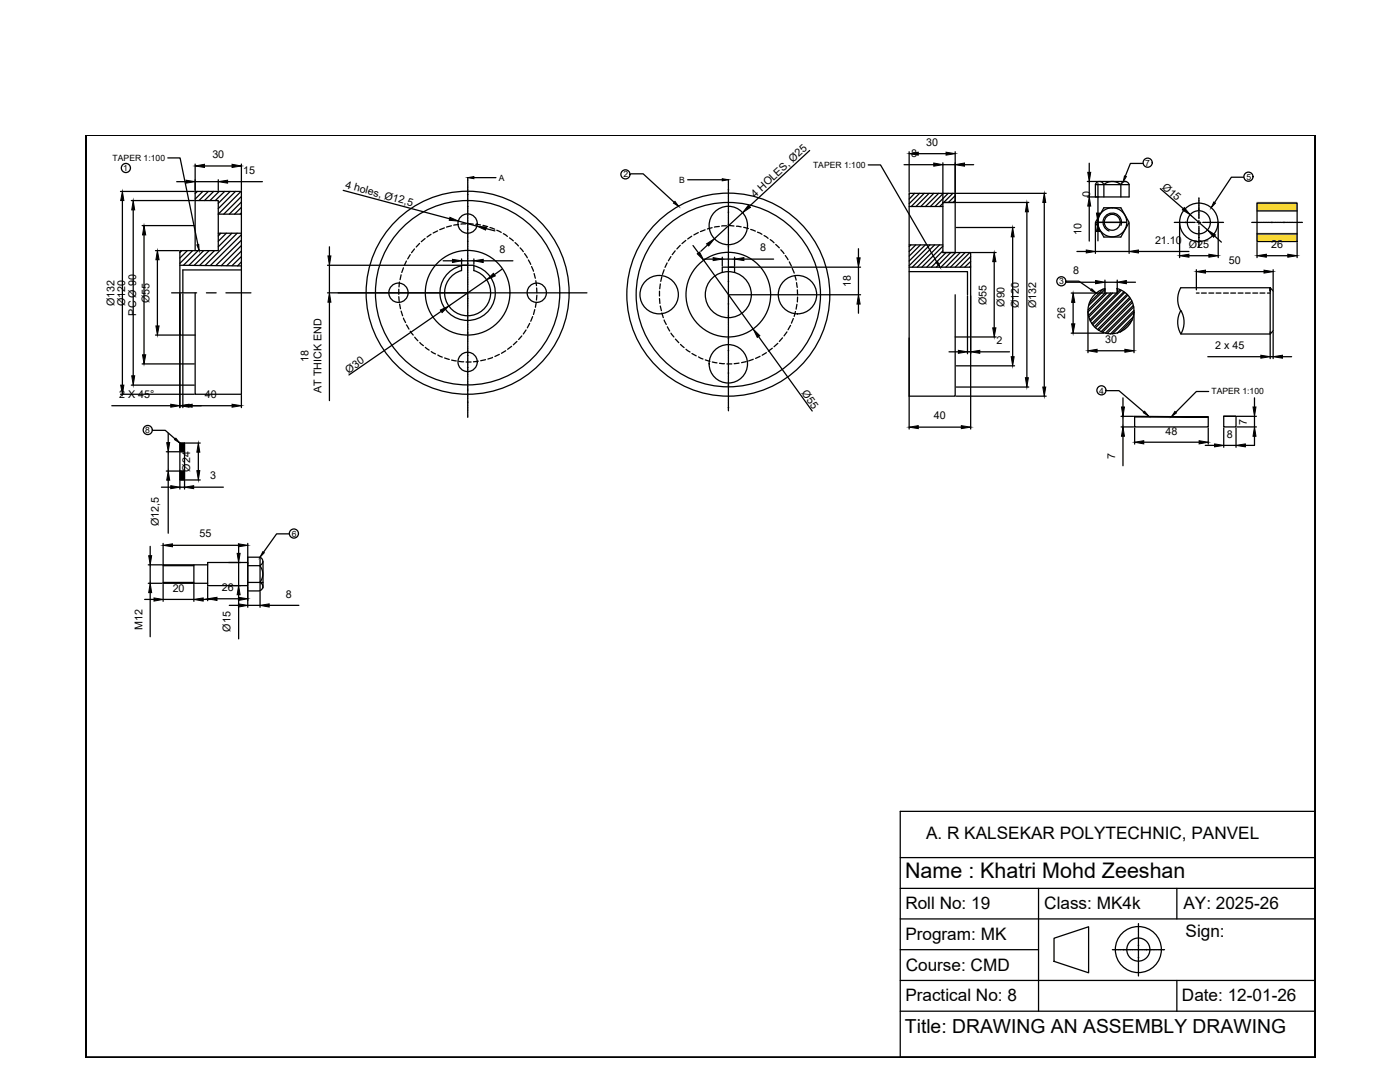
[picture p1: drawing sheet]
<svg xmlns="http://www.w3.org/2000/svg" width="279mm" height="216mm" viewBox="0 0 279 216" stroke-linecap="round" stroke-linejoin="round" font-family="sans-serif">
<!-- layer: 0 -->
<g fill="none" stroke="#000" stroke-width=".25">
<path d="M17.1 27h245.4v184h-245.4h245.4v-184h-245.4v184zM24 38.2h14.8M33.5 31.5h2.4l3.6 17.3M35.3 36.3h1.8M38.9 32.7v5.3M38.9 36.3h4.7M39.4 38.2l-.5 .4M40.5 38.2l-1.6 1.5M40.8 33.1h5.5M41.6 38.2l-1.9 1.8M42.6 38.2l-1.8 1.8M43.6 35.9v2.1"/>
<path d="M43.7 38.2l-1.8 1.8M44.8 38.2l-1.8 1.8M45.4 36.3h7M45.9 38.2l-2.3 2.4M47 38.2l-3.4 3.4M48.1 38.2l-4.5 4.5h4.6M48.2 39.2l-3.5 3.5M48.2 32.7v5.3M68.5 38l21.2 5.7M93.3 36.1v.3M93.3 36.8v.3M93.3 39.2v.3"/>
<path d="M93.3 35.4v.7M93.3 36.5v.2M93.3 37.1v1.7M93.3 38.9v.2M93.3 39.5v1.1M94.6 35.4h4.4M125.9 34.7h2.5l6.1 5.7M137.2 35.9h6.9M145.4 37.2v.3M145.4 37.9v2M145.4 35.9v1.3M145.4 37.6v.2"/>
<path d="M145.4 40v.2M161.6 30l-12 11.2M173.3 32.9h2.4l11.2 19.4M180.4 32.9h6M181.4 30.3v8.1M181.6 38.6l-.2 .1M182.5 38.6l-1.1 1.1M183.3 30.7h5.5M183.5 38.6l-2.1 2.1M184.4 38.6l-2.5 2.6M185.4 38.6l-2.6 2.6M186.4 38.6l-2.6 2.6"/>
<path d="M187.3 38.6l-2.6 2.6M188.2 32.5v7.7M188.2 32.9h2.4M188.3 38.6l-2.6 2.6M189.2 38.6l-2.6 2.6M190.2 38.6l-1.9 1.8M190.6 39l-1.3 1.4M190.6 30.3v9.9M190.8 38.6h18M192.5 32.9h1.8M217 39.3h8.3v-2.5h-6.7v2.5M217 36.2h2.3"/>
<path d="M217.4 32.6v1.8M217.4 36.2v3.1M218.6 36.8a.89 .89 0 0 1 .9-.6 .89 .89 0 0 1 .8 .6 2.6 2.6 0 0 1 3.4 0M219.1 36.6v5.9M219.5 36.2h5.2M220.3 36.8v2.5M223.7 36.8a.87 .87 0 0 1 .8-.6 .87 .87 0 0 1 .8 .6M223.7 36.8v2.5M228 32.6h-2.4l-1 2.6M231.6 37.6l4.5 4M239.3 39.5v.4M239.3 40v1.7"/>
<path d="M248.2 35.4h-2.5l-3.3 5M24.4 40v36.8M26.2 40h12.6M26.6 41.9v33.1M28.4 45h10.4M28.7 46.9v23.9M31 50h4.7M31.4 51.8v13.2M34.2 58.4h5M35.9 52.9l12.3 .2M35.9 58.6v22.7M36.3 50l-.4 .4"/>
<path d="M36.5 58.6v22.7M37.4 50l-1.5 1.5M38.4 50l-2.5 2.5M38.9 50v-11.8h9.3v40.5h-9.3v-20.3M38.9 40h4.7v10h-7.7v16.9h3M39.5 50l-2.9 2.9M40.6 50l-2.9 2.9M41.2 58.4h1.9M41.7 50l-2.9 2.9M42.8 50l-3 3M43.6 46.5h4.6M44.1 46.5l-.5 .6"/>
<path d="M45.1 58.4h5M45.2 46.5l-1.6 1.6M46.3 46.5l-2.7 2.7M47.3 46.5l-6.4 6.5M48.2 40.3l-2.4 2.4M48.2 41.4l-1.4 1.3M48.2 42.5l-.3 .2M48.2 46.8l-6.2 6.2M48.2 47.9l-5.1 5.1M48.2 49l-4 4M48.2 50.1l-2.9 2.9M48.2 51.2l-1.9 1.8"/>
<path d="M48.2 52.3l-.8 .8M48.2 53.9h-11.7v4.5M65.4 58.4h51.7M65.4 52.9h27.8M65.7 49.2v1.9M65.7 52.9v5.5M79.6 57.7v1M79.6 59.2l.1 1M79.7 56.3l-.1 .9M80.1 54.8l-.3 1M80.5 53.4l-.3 1M81.1 52.1l-.4 .9"/>
<path d="M81.9 50.8l-.5 .9M82.7 49.7l-.6 .7M83.7 48.6l-.6 .7M84.8 47.6l-.7 .6M86 46.8l-.8 .5M87.3 46.1l-.9 .4M88.4 52h1.9M88.7 45.5l-.9 .3M90.1 45.1l-1 .2M91.5 44.8l-.9 .1M91.5 44.1l3.7 1M92.1 53a5.5 5.5 0 0 0-3.3 8.5 5.5 5.5 0 0 0 9.1 0 5.5 5.5 0 0 0-3.4-8.5"/>
<path d="M92.1 51.7v1M92.1 52h2.5M93 44.7h-1M93.3 40.6v.3M93.3 43v.3M93.3 43.7v.3M93.3 45.8v.6M93.3 47.5v.3M93.3 49.9v1M93.3 54.4v.6M93.3 55v.3M93.3 56.8v.3"/>
<path d="M93.3 57.5v2M93.3 41v.2M93.3 41.3v1.7M93.3 43.4v.2M93.3 44v1.7M93.3 46.4v1.1M93.3 47.9v.2M93.3 48.2v1.7M93.3 50.9v1.7M93.3 52.7v1.7M93.3 55.4v1.4M93.3 57.2v.2"/>
<path d="M93.3 59.6v1.7M93.5 44.6l.9 .1M94.5 54a4.6 4.6 0 0 1 2.6 7.1 4.6 4.6 0 0 1-7.5 0 4.6 4.6 0 0 1 2.5-7.1v-1.1h2.5v1.1M94.6 51.7v1M95 44.8l.9 .1M96.4 45l.9 .2M96.4 52h6M97 45.6l1.8 .5M97.2 55.8l-7.6 5.3M97.8 45.4l.9 .3M99.1 45.9l.9 .5M100.2 53.7l-1.5 1.1"/>
<path d="M100.5 46.6l.8 .6M101.7 47.5l.7 .6M102.8 48.4l.7 .7M103.8 49.5l.6 .7M104.7 50.6l.5 .8M105.5 51.9l.4 .9M106.1 53.2l.4 .9M106.6 54.6l.2 .9M106.9 56l.2 1M107.1 57.5v.9M107.1 58.9v1M131.6 58.1v1"/>
<path d="M131.6 59.6l.1 1M131.8 56.7l-.1 .9M132.1 55.2l-.2 .9M132.5 53.8l-.3 1M133.1 52.5l-.4 .9M133.9 51.2l-.5 .8M134.7 50.1l-.5 .7M135.8 49l-.7 .7M136.9 48l-.8 .6M138 47.1l-.8 .6M138.3 49l1.1 1.5M139.4 46.4l-.9 .5"/>
<path d="M140.5 51.7h1.8M140.5 52l9.8 13.7M140.7 45.9l-.9 .3M141.2 48.9l-1.3 1.2M142.1 45.4l-.9 .3M143.6 45.2l-1 .1M144.1 54.4v-1.1h2.5v1.1M144.1 51.3v1.8M144.1 51.7h2.5M145 45.1h-1M145.4 40.3v.3M145.4 42.7v.3"/>
<path d="M145.4 43v1.4M145.4 46.5v.3M145.4 46.9v.6M145.4 51v.6M145.4 53.4v.3M145.4 54.1v.3M145.4 57.9v.3M145.4 58.6v.3M145.4 40.6v1.7M145.4 42.4v.2M145.4 44.5v.2M145.4 44.8v1.7"/>
<path d="M145.4 47.5v1.7M145.4 49.3v1.7M145.4 51.7v1.7M145.4 53.8v.2M145.4 54.4v1.7M145.4 56.2v1.7M145.4 58.3v.2M145.4 58.9v1.7M145.5 45l1 .1M145.6 53.3h26.1M145.6 58.8h26.1M146.6 51.3v1.8"/>
<path d="M147 45.1l.9 .2M148.2 42.4l-5.6 5.2M148.4 45.4l1 .2M148.5 51.7h5.9M149.8 45.8l.9 .3M151.2 46.3l.9 .5M152.5 47l.8 .6M153.7 47.8l.8 .6M154.8 48.8l.7 .7M155.8 49.8l.7 .8M156.7 51l.6 .8M157.5 52.3l.4 .8"/>
<path d="M158.1 53.6l.4 .9M158.6 55l.3 .9M159 56.4l.1 .9M159.1 57.8l.1 1M159.2 59.3l-.1 1M171.3 49.6v1.8M171.3 53.3v5.5M181.4 54.2h11.7v4.6M181.4 53.3h12.3M181.4 41.2h6.8M181.4 48.9h6.8M181.8 48.9l-.4 .3"/>
<path d="M182.8 48.9l-1.4 1.3M183.7 48.9l-2.3 2.2M184.7 48.9l-3.3 3.2M185.6 48.9l-4.2 4.1M186.5 48.9l-4.4 4.4M187.5 48.9l-4.5 4.4M188.2 50.4h2.4v-11.8h-9.2v40.5h9.2v-20.3M188.2 50.4h5.5v16.8h-3.1M188.2 40.6l-.7 .6M188.2 49.1l-4.2 4.2M188.2 50.1l-3.2 3.2M188.8 50.4l-2.9 2.9"/>
<path d="M189.7 50.4l-2.8 2.9M190.6 40l-.4 .4M190.6 40.4h-2.4v10M190.7 50.4l-2.9 2.9M190.8 40.4h14.5M190.8 45.4h11.7M191.6 50.4l-2.8 2.9M192.6 50.4l-2.9 2.9M193.1 59v11.6M193.5 50.4l-2.9 2.9M193.7 51.2l-2.1 2.1M193.7 52.2l-1.2 1.1"/>
<path d="M193.7 53.1l-.2 .2M193.7 59v26.6M193.9 50.4h4.9M198.4 52.2v13.2M202.1 47.3v23.9M204.9 42.3v33.1M208.4 40.4v36.8M212.7 56.3h6M212.9 56.1h2.4l2.5 1.7M213.8 58.5h6.5M214.9 50.2h1.9M217.4 41.1v7"/>
<path d="M218.6 44.5v6.1M218.6 50.2h6.7M219.1 46.2v1.9M220.1 57.7l-2.7 2.7M220.3 41.5h3.4l1.6 2.9-1.6 2.9h-3.4l-1.7-2.9zM220.5 57.6a4.6 4.6 0 0 0-2.5 7.1 4.6 4.6 0 0 0 7.5 0 4.6 4.6 0 0 0-2.6-7.1M220.5 58.5l-3.4 3.4M220.5 57.8l-3.2 3.2M220.5 55.9v2.6M220.5 56.3h2.5M220.9 58.5l-3.8 3.7M221.7 58.5l-4.5 4.5"/>
<path d="M222 58.5l-4.7 4.8M222.8 58.5l-5.3 5.3M223 55.9v2.6h-2.5M223.5 57.8l-.5 .5M223.7 45a1.84 1.84 0 0 0-1.1-2.4 1.84 1.84 0 0 0-2.4 1.1 1.84 1.84 0 0 0 1.1 2.4M223.8 57.9l-6.2 6.2M224.3 58.2l-6.4 6.4M224.5 58.3l-6.4 6.5M224.7 44.4h-6h6M224.8 56.3h1.8M224.9 58.7l-6.5 6.5M225.1 58.9l-6.5 6.5"/>
<path d="M225.3 44.5v6.1M225.5 59.3l-6.5 6.5M225.6 59.6l-6.4 6.3M227.2 50.2h10.1M234.4 44.4h.1M234.5 44.4h1.8M235.4 44.5v6.9M235.7 57.4a4.6 4.6 0 0 0 0 4.6M235.7 57.4h17.8l.6 .7v7.9l-.6 .6M236.3 44.4h.3M236.6 44.4h1.9M237.3 51h4"/>
<path d="M237.5 42.9l3.5 3M238.8 53.8v4M238.8 58.5h.5M238.9 44.4h.7M239.3 47.7v.3M239.3 45.3v.3M239.3 42.1v.2M239.3 41.8v.2M239.3 42.4v1.2M239.3 44v.8M239.3 45.1v.2M239.3 45.6v1.7"/>
<path d="M239.3 47.4v.3M239.3 48.1v1.2M239.8 58.5h.9M240 44.4h1.6M240.6 54.2h11.7M241.3 58.5h.9M241.6 44.4h.3M242 44.4h.2M242.3 44.4h.3M242.4 47.1l1.4 1.2M242.6 44.4h1.6M242.7 58.5h1"/>
<path d="M243.1 44.5v6.9M244.2 58.5h1M245.6 58.5h1M247.1 58.5h1M248.5 58.5h1M249.8 44.4h1.3M250 58.5h1M250.9 40.5h8v7.7h-8zM250.9 42.1h8M250.9 46.7h8M250.9 48.4v3M251.1 44.4h.3"/>
<path d="M251.5 58.5h.9M251.5 44.4h.2M251.8 44.4h.3M252.1 44.4h1.7M252.7 51h4.3M252.9 58.5h.6M253.5 58.1v-.7v9.2M253.9 44.4h.2M254.1 53.8v4M254.2 44.4h.3M254.5 44.4h1.1M255.6 44.4h.3"/>
<path d="M255.9 44.4h.3M256.3 44.4h1.7M258 44.4h.3M258.4 44.4h.2M258.7 44.4h.3M258.9 48.4v3M259 44.4h.9M24 78.7h14.8M26.2 76.8h12.6M28.4 72.6h10.4M31 66.9h4.7M48.2 78.9v2.4"/>
<path d="M65.7 60.3v19.6M79.8 60.7l.1 .9M80.1 62.1l.2 .9M80.5 63.5l.4 .9M81.1 64.8l.5 .9M81.9 66.1l.6 .8M82.8 67.3l.6 .7M83.8 68.3l.7 .7M84.9 69.3l.7 .6M86.1 70.2l.8 .4M87.4 70.8l.9 .5M88.1 62.1l-18.5 12.7"/>
<path d="M88.7 71.4l1 .3M90.1 71.9l1 .1M91.6 72.1l.9 .1M93 72.2h1M93.3 61.3v.3M93.3 61.9v2.1M93.3 64.4v.3M93.3 65.8v.3M93.3 68.2v.3M93.3 68.8v.3M93.3 71.3v.3M93.3 72.7v.3"/>
<path d="M93.3 73.4v2M93.3 75.7v.3M93.3 78.2v1.7M93.3 61.7v.2M93.3 64.1v.2M93.3 64.7v1.1M93.3 66.1v.3M93.3 66.5v1.7M93.3 68.6v.2M93.3 69.2v1.7M93.3 71v.2M93.3 71.6v1.1"/>
<path d="M93.3 73v.3M93.3 75.5v.2M93.3 76.1v1.7M93.3 77.9v.2M93.3 79.9v.3M95.5 72.1l-1 .1M96.9 71.8l-1 .2M98.3 71.3l-.9 .3M99.7 70.7l-.9 .4M100.9 70l-.8 .5M102.1 69.1l-.8 .6M103.2 68.1l-.8 .7"/>
<path d="M104.1 67l-.6 .7M105 65.8l-.6 .8M105.7 64.5l-.5 .9M106.3 63.2l-.4 .9M106.7 61.8l-.2 1M107 60.3l-.2 1M131.8 61.1l.2 .9M132.1 62.5l.3 .9M132.5 63.9l.5 .8M133.2 65.2l.4 .9M133.9 66.5l.6 .7M134.8 67.7l.7 .7"/>
<path d="M135.8 68.7l.7 .7M136.9 69.7l.8 .5M138.1 70.5l.8 .5M139.4 71.2l.9 .4M140.8 71.8l.9 .3M142.2 72.2l.9 .2M143.6 72.5l1 .1M145.1 72.6h1M145.4 61v.3M145.4 62.4v.3M145.4 64.8v.3M145.4 65.5v.3"/>
<path d="M145.4 67.6v.6M145.4 69.3v.3M145.4 71.7v.6M145.4 72.4v.3M145.4 74.8v1.4M145.4 76.2v.3M145.4 78.6v.3M145.4 79.3v2M145.4 60.7v.2M145.4 61.3v1.1M145.4 62.8v.2M145.4 63.1v1.7"/>
<path d="M145.4 65.2v.2M145.4 65.8v1.7M145.4 68.2v1.1M145.4 69.7v.2M145.4 70v1.7M145.4 72.7v1.7M145.4 74.5v.2M145.4 76.6v.2M145.4 76.9v1.7M145.4 79v.2M147.5 72.4l-1 .2M148.9 72.2l-.9 .2"/>
<path d="M150.3 71.7l-.9 .3M151.4 67.2l10.7 14.8M151.7 71.1l-.9 .4M153 70.4l-.9 .5M154.1 69.5l-.8 .6M155.2 68.5l-.7 .7M156.2 67.4l-.7 .7M157.1 66.2l-.6 .8M157.8 64.9l-.5 .9M158.3 63.6l-.4 .9M158.8 62.2l-.3 .9M159 60.7l-.1 1"/>
<path d="M171.3 60.7v1.8M181.4 67.5v18.1M189.4 70.2h1.9M190.8 79.1h18M190.8 77.2h14.5M190.8 73h11.7M193.1 70.2h.6M193.9 67.2h4.9M195.5 70.2h6M213.8 66.5h6.5M214.2 60.3v4.3M217.1 62.2v8.2"/>
<path d="M218.9 70h5.6M220.9 77.9h2.4l5 4.3M224.1 79.4v1.8M225.9 60l-6.1 6.2M225.9 63.9l-2.3 2.4M226 60.3l-6 6M226.1 63.3l-3.1 3.2M226.2 60.9l-5.6 5.6M226.3 61.2l-5.4 5.4M226.3 61.9l-4.7 4.7M226.3 62.3l-4.3 4.3M226.3 62.2v8.2"/>
<path d="M235.7 62a4.6 4.6 0 0 0 0 4.6M235.7 66.6h17.8M235.7 62a4.6 4.6 0 0 1 0 4.6M241 71.2h10.6M241.2 78.1h-2.4l-4.1 4.2M250.4 79.4v1.8M253.5 66.2v5.4M253.5 71.2h.6M254.1 66.2v5.4M255.9 71.2h1.9M22.3 81h11.8M30.5 85.9h2.5l2 1.7"/>
<path d="M32.2 97.2h1.9M33.2 90.1h2.5M33.2 94h2.5M33.6 86.5v1.8M33.6 90.1v3.9M33.6 95.8v10.6M35.9 88.4h.9v7.4h-.9zM35.9 90.1h.9M35.9 94h.9M35.9 95.9v1.7M35.9 97.2h.9M35.9 81h.6"/>
<path d="M36.8 95.9v1.7M37 88.4h3M37 95.8h3M37.7 81h8.6M38.7 97.2h5.9M39.6 90.2v3.7M93.3 82v.3M93.3 82.6v.3M93.3 80.3v1.7M93.3 82.4v.2M93.3 83v.3M145.4 81.4v.6"/>
<path d="M183.3 85.2h8.6M223.7 83.1h2.5M223.7 85.2h2.5M224.1 83.1v2.1M224.1 87.1v5.8M226.4 83.2h14.7l-14.7-.1v2.1h14.7v-2M226.4 85.4v3.2M228.3 88.2h11M240.5 88.9h1.9M241.1 85.4v3.2M244.2 83.1v2.1h2.5v-2.1h-2.5h2.5M244.2 85.4v3.9"/>
<path d="M244.2 88.9h2.5M246.7 85.4v3.9M246.9 83.1h3.8M246.9 85.2h3.8M250.4 87.1v1.8h-1.9M250.4 83.1v2.1M28.9 119.6h1.8M29.6 112.7h2.8M29.6 116.4h2.8M30 109v1.9M30 112.7v3.7M30 118.3v8.8"/>
<path d="M32.6 112.7h6.1v3.7h-6.1zM32.6 108.4v4.1M32.6 116.6v3.4M32.6 112.9h6.1M32.6 116.2h6.1M32.6 119.6h6.1M34.4 108.8h13.2M38.7 112.7h2.7M38.7 116.4h2.7M38.7 116.6v3.4M40.6 119.6h1.8M41.4 112.2h8v4.7h-8z"/>
<path d="M41.4 117.1v2.8M43.3 119.5h4.3M45.6 112.2h2.4M45.6 116.9h2.4M47.6 108.6v1.8M47.6 112.2v4.7M47.6 118.7v8.8M49.4 111.2h2.5v6.7h-2.5M49.4 108.4v12.8M49.4 112.9h2.5M49.4 116.2h3.1M51.8 111.2a.89 .89 0 0 1 .7 .8 .89 .89 0 0 1-.7 .9 2.6 2.6 0 0 1 0 3.3 .86 .86 0 0 1 .7 .8 .86 .86 0 0 1-.7 .9"/>
<path d="M51.9 118.1v3.1M52.5 112v5.3M57.7 106.5h-2.5l-2.6 3.7M45.8 120.8h1.8M49.4 120.8h2.5M53.7 120.8h5.9M179.7 161.9h82.8v49.1h-82.8zM179.7 171.1h82.8M179.7 177.3h82.8M207.3 177.3v24.5M234.9 177.3v6.1M179.7 195.6h82.8"/>
<path d="M179.7 189.5h27.6M179.7 183.4h82.8M210.4 187.2l6.9-2.3v9.2l-6.9-2.3zM222 189.5h.2M222.2 189.5h1.4M223.6 189.5h.3M224 189.5h.2M224.3 189.5h1.7M226.1 189.5h.3M226.4 189.5h.3M226.7 189.5h2M227.2 185.9v.3"/>
<path d="M227.2 186.6v.3M227.2 189v.3M227.2 190.4v.3M227.2 192.8v.3M227.2 193.5v.3M227.2 184.3v1.6M227.2 186.3v.2M227.2 186.9v1.7M227.2 188.7v.2M227.2 189.3v1.1M227.2 190.8v.2M227.2 191.1v1.7"/>
<path d="M227.2 193.2v.2M227.2 193.8v.9M228.8 189.5h1.7M230.5 189.5h.3M230.9 189.5h.2M231.2 189.5h1.2M234.9 195.6v6.2M179.7 201.8h82.8"/>
<circle cx="25.1" cy="33.5" r=".91"/>
<circle cx="124.8" cy="34.8" r=".91"/>
<circle cx="229" cy="32.5" r=".91"/>
<circle cx="249.2" cy="35.3" r=".91"/>
<circle cx="79.5" cy="58.4" r="1.93"/>
<circle cx="93.3" cy="58.4" r="20.3"/>
<circle cx="93.3" cy="58.4" r="18.4"/>
<circle cx="93.3" cy="58.4" r="8.4"/>
<circle cx="93.3" cy="44.6" r="1.93"/>
<circle cx="107.1" cy="58.4" r="1.93"/>
<circle cx="131.6" cy="58.8" r="3.8"/>
<circle cx="145.3" cy="58.8" r="20.3"/>
<circle cx="145.3" cy="58.8" r="18.4"/>
<circle cx="145.4" cy="58.8" r="8.4"/>
<circle cx="145.4" cy="58.8" r="4.6"/>
<circle cx="145.4" cy="45" r="3.8"/>
<circle cx="159.2" cy="58.8" r="3.8"/>
<circle cx="211.8" cy="56.1" r=".91"/>
<circle cx="222" cy="44.4" r="2.9"/>
<circle cx="222" cy="44.4" r="1.59"/>
<circle cx="239.2" cy="44.4" r="3.8"/>
<circle cx="239.2" cy="44.4" r="2.31"/>
<circle cx="93.3" cy="72.2" r="1.93"/>
<circle cx="145.4" cy="72.6" r="3.8"/>
<circle cx="219.8" cy="77.9" r=".91"/>
<circle cx="29.5" cy="85.8" r=".91"/>
<circle cx="58.7" cy="106.5" r=".91"/>
<circle cx="227.2" cy="189.5" r="4.6"/>
<circle cx="227.2" cy="189.5" r="2.31"/>
</g>
<g fill="#000" stroke="#000" stroke-width=".2">
<path d="M37.1 36l1.8 .3-1.8 .2zM38.9 33.1l1.9-.3v.6zM43.6 36.3l1.8-.3v.5zM46.3 32.8l1.9 .3-1.9 .3zM93.3 35.4l1.3-.2v.5zM144.1 35.7l1.3 .2-1.3 .2zM181.4 30.7l1.9-.3v.6zM186.4 32.5l1.8 .4-1.8 .3zM188.8 30.4l1.8 .3-1.8 .3zM190.6 32.9l1.9-.4v.7zM217.1 34.4h.6l-.3 1.8zM224.4 35.1l.4 .1-.6 1.1z"/>
<path d="M24.4 38.2l.3 1.8h-.6zM26.6 40l.3 1.9h-.6zM28.7 45l.4 1.9h-.7zM31.4 50l.4 1.8h-.7zM39.3 48.9l.4-.1 .1 1.2zM65.4 51.1h.6l-.3 1.8zM89.8 43.4l1.7 .7-1.8-.1zM90.3 51.7l1.8 .3-1.8 .4zM93.3 41.2h.1zM93.3 45.7h.1zM93.3 59.5h.1zM94.6 52l1.8-.3v.7z"/>
<path d="M95.2 45.1l1.9 .2-.2 .6zM97.2 55.8l1.3-1.3 .3 .5zM134.7 40.2l.8 1-1.1-.7zM139.1 50.6l.5-.3 .9 1.7zM141 48.7l1.6-1.1-1.2 1.5zM142.3 51.4l1.8 .3-1.8 .3zM145.3 49.2h.2l-.1 .1zM145.3 56.1h.2zM146.6 51.7l1.9-.3v.6zM149.4 41l.4 .4-1.6 1zM171 51.4h.7l-.4 1.9zM186.8 52.3l.3-.2 .5 1.2z"/>
<path d="M198.4 50.4l.4 1.8h-.7zM202.1 45.4l.3 1.9h-.6zM204.9 40.4l.3 1.9h-.6zM208.4 38.6l.3 1.8h-.6zM216.8 49.9l1.8 .3-1.8 .3zM217.4 39.3l.3 1.8h-.6zM217.9 57.6l.9 .9-1.1-.5zM218.7 56l1.8 .3-1.8 .3zM219.1 44.4l.3 1.8h-.6zM218.8 42.5h.6l-.3 1.9zM223 56.3l1.8-.3v.6zM225.3 50.2l1.9-.3v.6z"/>
<path d="M236.3 41.4l1.2 1.5-1.5-1zM235.4 51l1.9-.3v.6zM239.2 47.4h.2zM239.2 41.7h.2zM238.8 54.2l1.8-.3v.6zM241.3 50.7l1.8 .3-1.8 .3zM241 45.9l1.6 1-.4 .4zM242.2 40.3l.4 .2-.9 1zM252.3 53.9l1.8 .3-1.8 .3zM250.9 51l1.8-.3v.6zM256.2 44.4h.1zM257 50.7l1.9 .3-1.9 .3z"/>
<path d="M24.1 76.8h.6l-.3 1.9zM26.3 75h.6l-.3 1.8zM28.4 70.8h.7l-.4 1.8zM31.1 65h.7l-.4 1.9zM65.7 58.4l.3 1.9h-.6zM87.9 61.9l1.7-.8-1.4 1.3zM93.3 73.3h.1zM93.3 77.8h.1zM145.3 60.6h.2zM145.3 67.5h.2l-.1 .1zM145.4 69.9v.1zM145.3 74.4h.2z"/>
<path d="M150.3 65.7l1.3 1.3-.5 .3zM171.3 58.8l.4 1.9h-.7zM191.3 69.9l1.8 .3-1.8 .3zM193.7 70.2l1.8-.3v.6zM198.1 65.4h.7l-.4 1.8zM201.8 71.2h.6l-.3 1.8zM204.6 75.4h.6l-.3 1.8zM208.1 77.2h.6l-.3 1.9zM214.2 58.5l.3 1.8h-.6zM213.9 64.6h.6l-.3 1.9zM217.1 70l1.8-.3v.6zM224.5 69.7l1.8 .3-1.8 .3z"/>
<path d="M251.6 70.9l1.9 .3-1.9 .3zM254.1 71.2l1.8-.3v.6zM33.3 88.3h.6l-.3 1.8zM33.6 94l.3 1.8h-.6zM34.1 96.9l1.8 .3-1.8 .3zM34.1 80.7l1.8 .3-1.8 .3zM35.1 87.4l.8 1-1.1-.7zM35.9 81l1.8-.3v.6zM36.5 81l1.9-.3v.6zM36.8 97.2l1.9-.3v.6zM39.6 88.4l.3 1.8h-.6zM39.3 93.9h.6l-.3 1.9z"/>
<path d="M46.3 80.7l1.9 .3-1.9 .3zM93.3 80.2h.1zM145.3 81.3h.2l-.1 .1zM181.4 85.2l1.9-.3v.6zM191.9 84.9l1.8 .3-1.8 .3zM223.8 81.2h.6l-.3 1.9zM224.1 85.2l.3 1.9h-.6zM226.4 88.2l1.9-.3v.7zM228.4 82.1l.8 .9-1-.6zM234.5 82.1l.3 .3-1 .7zM239.3 87.9l1.8 .3-1.8 .4zM242.4 88.6l1.8 .3-1.8 .3z"/>
<path d="M246.7 88.9l1.8-.3v.6zM250.1 81.2h.6l-.3 1.9zM250.4 85.2l.3 1.9h-.6zM29.7 110.9h.6l-.3 1.8zM30 116.4l.3 1.9h-.6zM30.7 119.3l1.9 .3-1.9 .3zM32.6 108.8l1.8-.3v.6zM38.7 119.6l1.9-.3v.6zM41.4 119.5l1.9-.3v.6zM47.3 110.4h.6l-.3 1.8zM47.6 116.9l.3 1.8h-.6zM47.6 108.5l1.8 .3-1.8 .3z"/>
<path d="M47.6 119.2l1.8 .3-1.8 .3zM52.5 110.1l.2 .2-.8 .9zM47.6 120.5l1.8 .3-1.8 .3zM51.9 120.8l1.8-.3v.6zM224.2 189.5h.2zM227.1 188.7h.2zM228.7 189.5h.2z"/>
<path d="M35.9 88.4l.9 1.7v-1.7zM35.9 88.4l.9 1.7h-.9z"/>
<path d="M35.9 94l.9 1.8v-1.8zM35.9 94l.9 1.8h-.9z"/>
<circle cx="93.3" cy="38.8" r=".07"/>
<circle cx="145.4" cy="37.8" r=".07"/>
<circle cx="93.3" cy="48.1" r=".07"/>
<circle cx="93.3" cy="52.6" r=".07"/>
<circle cx="145.4" cy="51.7" r=".07"/>
<circle cx="145.4" cy="44.7" r=".07"/>
<circle cx="145.4" cy="42.3" r=".07"/>
<circle cx="223" cy="57.6" r=".07"/>
<circle cx="236.6" cy="44.4" r=".07"/>
<circle cx="253.8" cy="44.4" r=".07"/>
<circle cx="93.3" cy="70.9" r=".07"/>
<circle cx="93.3" cy="66.4" r=".07"/>
<circle cx="93.3" cy="64" r=".07"/>
<circle cx="145.4" cy="76.8" r=".07"/>
<circle cx="145.4" cy="63" r=".07"/>
<circle cx="227.2" cy="191.1" r=".07"/>
</g>
<g fill="none" stroke="#f8d731" stroke-width=".25">
<path d="M250.9 41.1h.1M250.9 40.8h.1M250.9 40.6h.1M250.9 41.7h.1M250.9 41.4h.1M250.9 47h.1M250.9 46.8h.1M250.9 42h.1M250.9 47.6h.1M250.9 47.3h.1M250.9 48.2h.1M250.9 47.9h.1"/>
<path d="M251 41h.1M251 40.7h.1M251 41.8h.1M251 41.5h.1M251 41.2h.1M251 46.9h.1M251 47.8h.1M251 47.5h.1M251 47.2h.1M251 48h.1M251 41.1h.1M251 40.8h.1"/>
<path d="M251 40.6h.1M251 41.7h.1M251 41.4h.1M251 47h.1M251 46.8h.1M251 42h.1M251 47.6h.1M251 47.3h.1M251 48.2h.1M251 47.9h.1M251.1 41h.1M251.1 40.7h.1"/>
<path d="M251.1 41.8h.1M251.1 41.5h.1M251.1 41.2h.1M251.1 46.9h.1M251.1 47.8h.1M251.1 47.5h.1M251.1 47.2h.1M251.1 48h.1M251.2 41.1h.1M251.2 40.8h.1M251.2 40.6h.1M251.2 41.7h.1"/>
<path d="M251.2 41.4h.1M251.2 47h.1M251.2 46.8h.1M251.2 42h.1M251.2 47.6h.1M251.2 47.3h.1M251.2 48.2h.1M251.2 47.9h.1M251.2 41h.1M251.2 40.7h.1M251.2 41.8h.1M251.2 41.5h.1"/>
<path d="M251.2 41.2h.1M251.2 46.9h.1M251.2 47.8h.1M251.2 47.5h.1M251.2 47.2h.1M251.2 48h.1M251.3 41.1h.1M251.3 40.8h.1M251.3 40.6h.1M251.3 41.7h.1M251.3 41.4h.1M251.3 47h.1"/>
<path d="M251.3 46.8h.1M251.3 42h.1M251.3 47.6h.1M251.3 47.3h.1M251.3 48.2h.1M251.3 47.9h.1M251.4 41h.1M251.4 40.7h.1M251.4 41.5h.1M251.4 41.2h.1M251.4 46.9h.1M251.4 41.8h.1"/>
<path d="M251.4 47.8h.1M251.4 47.5h.1M251.4 47.2h.1M251.4 48h.1M251.5 41.1h.1M251.5 40.8h.1M251.5 40.6h.1M251.5 41.7h.1M251.5 41.4h.1M251.5 47h.1M251.5 46.8h.1M251.5 42h.1"/>
<path d="M251.5 47.6h.1M251.5 47.3h.1M251.5 48.2h.1M251.5 47.9h.1M251.5 41h.1M251.5 40.7h.1M251.5 41.5h.1M251.5 41.2h.1M251.5 46.9h.1M251.5 41.8h.1M251.5 47.8h.1M251.5 47.5h.1"/>
<path d="M251.5 47.2h.1M251.5 48h.1M251.6 41.1h.1M251.6 40.8h.1M251.6 40.6h.1M251.6 41.7h.1M251.6 41.4h.1M251.6 47h.1M251.6 46.8h.1M251.6 42h.1M251.6 47.6h.1M251.6 47.3h.1"/>
<path d="M251.6 48.2h.1M251.6 47.9h.1M251.7 41h.1M251.7 40.7h.1M251.7 41.5h.1M251.7 41.2h.1M251.7 46.9h.1M251.7 41.8h.1M251.7 47.8h.1M251.7 47.5h.1M251.7 47.2h.1M251.7 48h.1"/>
<path d="M251.7 41.1h.1M251.7 40.8h.1M251.7 40.6h.1M251.7 41.7h.1M251.7 41.4h.1M251.7 47h.1M251.7 46.8h.1M251.7 42h.1M251.7 47.6h.1M251.7 47.3h.1M251.7 48.2h.1M251.7 47.9h.1"/>
<path d="M251.8 41h.1M251.8 40.7h.1M251.8 41.5h.1M251.8 41.2h.1M251.8 46.9h.1M251.8 41.8h.1M251.8 47.5h.1M251.8 47.2h.1M251.8 48h.1M251.8 47.8h.1M251.9 41.1h.1M251.9 40.8h.1"/>
<path d="M251.9 40.6h.1M251.9 41.7h.1M251.9 41.4h.1M251.9 47h.1M251.9 46.8h.1M251.9 42h.1M251.9 47.6h.1M251.9 47.3h.1M251.9 48.2h.1M251.9 47.9h.1M251.9 41h.1M251.9 40.7h.1"/>
<path d="M251.9 41.5h.1M251.9 41.2h.1M251.9 46.9h.1M251.9 41.8h.1M251.9 47.5h.1M251.9 47.2h.1M251.9 48h.1M251.9 47.8h.1M252 41.1h.1M252 40.8h.1M252 40.6h.1M252 41.7h.1"/>
<path d="M252 41.4h.1M252 47h.1M252 46.8h.1M252 42h.1M252 47.6h.1M252 47.3h.1M252 48.2h.1M252 47.9h.1M252.1 41h.1M252.1 40.7h.1M252.1 41.5h.1M252.1 41.2h.1"/>
<path d="M252.1 46.9h.1M252.1 41.8h.1M252.1 47.5h.1M252.1 47.2h.1M252.1 48h.1M252.1 47.8h.1M252.1 41.1h.1M252.1 40.8h.1M252.1 40.6h.1M252.1 41.7h.1M252.1 41.4h.1M252.1 47h.1"/>
<path d="M252.1 46.8h.1M252.1 42h.1M252.1 47.6h.1M252.1 47.3h.1M252.1 48.2h.1M252.1 47.9h.1M252.2 41h.1M252.2 40.7h.1M252.2 41.5h.1M252.2 41.2h.1M252.2 46.9h.1M252.2 41.8h.1"/>
<path d="M252.2 47.5h.1M252.2 47.2h.1M252.2 48h.1M252.2 47.8h.1M252.3 41.1h.1M252.3 40.8h.1M252.3 40.6h.1M252.3 41.7h.1M252.3 41.4h.1M252.3 47h.1M252.3 46.8h.1M252.3 42h.1"/>
<path d="M252.3 47.6h.1M252.3 47.3h.1M252.3 48.2h.1M252.3 47.9h.1M252.3 41h.1M252.3 40.7h.1M252.3 41.5h.1M252.3 41.2h.1M252.3 46.9h.1M252.3 41.8h.1M252.3 47.5h.1M252.3 47.2h.1"/>
<path d="M252.3 48h.1M252.3 47.8h.1M252.4 41.1h.1M252.4 40.8h.1M252.4 40.6h.1M252.4 41.7h.1M252.4 41.4h.1M252.4 47h.1M252.4 46.8h.1M252.4 42h.1M252.4 47.6h.1M252.4 47.3h.1"/>
<path d="M252.4 48.2h.1M252.4 47.9h.1M252.5 41h.1M252.5 40.7h.1M252.5 41.5h.1M252.5 41.2h.1M252.5 46.9h.1M252.5 41.8h.1M252.5 47.5h.1M252.5 47.2h.1M252.5 48h.1M252.5 47.8h.1"/>
<path d="M252.6 41.1h.1M252.6 40.8h.1M252.6 40.6h.1M252.6 41.7h.1M252.6 41.4h.1M252.6 47h.1M252.6 46.8h.1M252.6 42h.1M252.6 47.6h.1M252.6 47.3h.1M252.6 48.2h.1M252.6 47.9h.1"/>
<path d="M252.6 41h.1M252.6 40.7h.1M252.6 41.5h.1M252.6 41.2h.1M252.6 46.9h.1M252.6 41.8h.1M252.6 47.5h.1M252.6 47.2h.1M252.6 48h.1M252.6 47.8h.1M252.7 41.1h.1M252.7 40.8h.1"/>
<path d="M252.7 40.6h.1M252.7 41.7h.1M252.7 41.4h.1M252.7 47h.1M252.7 46.8h.1M252.7 42h.1M252.7 47.6h.1M252.7 47.3h.1M252.7 48.2h.1M252.7 47.9h.1M252.8 41h.1M252.8 40.7h.1"/>
<path d="M252.8 41.5h.1M252.8 41.2h.1M252.8 46.9h.1M252.8 41.8h.1M252.8 47.5h.1M252.8 47.2h.1M252.8 48h.1M252.8 47.8h.1M252.9 41.1h.1M252.9 40.8h.1M252.9 40.6h.1M252.9 41.7h.1"/>
<path d="M252.9 41.4h.1M252.9 47h.1M252.9 46.8h.1M252.9 42h.1M252.9 47.6h.1M252.9 47.3h.1M252.9 48.2h.1M252.9 47.9h.1M252.9 41h.1M252.9 40.7h.1M252.9 41.5h.1M252.9 41.2h.1"/>
<path d="M252.9 46.9h.1M252.9 41.8h.1M252.9 47.5h.1M252.9 47.2h.1M252.9 48h.1M252.9 47.8h.1M253 41.1h.1M253 40.8h.1M253 40.6h.1M253 41.7h.1M253 41.4h.1M253 47h.1"/>
<path d="M253 46.8h.1M253 42h.1M253 47.6h.1M253 47.3h.1M253 48.2h.1M253 47.9h.1M253.1 41h.1M253.1 40.7h.1M253.1 41.5h.1M253.1 41.2h.1M253.1 46.9h.1M253.1 41.8h.1"/>
<path d="M253.1 47.5h.1M253.1 47.2h.1M253.1 48h.1M253.1 47.8h.1M253.2 41.1h.1M253.2 40.8h.1M253.2 40.6h.1M253.2 41.7h.1M253.2 41.4h.1M253.2 47h.1M253.2 46.8h.1M253.2 42h.1"/>
<path d="M253.2 47.6h.1M253.2 47.3h.1M253.2 48.2h.1M253.2 47.9h.1M253.2 41h.1M253.2 40.7h.1M253.2 41.5h.1M253.2 41.2h.1M253.2 46.9h.1M253.2 41.8h.1M253.2 47.5h.1M253.2 47.2h.1"/>
<path d="M253.2 48h.1M253.2 47.8h.1M253.3 41.1h.1M253.3 40.8h.1M253.3 40.6h.1M253.3 41.7h.1M253.3 41.4h.1M253.3 47h.1M253.3 46.8h.1M253.3 42h.1M253.3 47.6h.1M253.3 47.3h.1"/>
<path d="M253.3 48.2h.1M253.3 47.9h.1M253.4 41h.1M253.4 40.7h.1M253.4 41.5h.1M253.4 41.2h.1M253.4 46.9h.1M253.4 41.8h.1M253.4 47.5h.1M253.4 47.2h.1M253.4 48h.1M253.4 47.8h.1"/>
<path d="M253.4 41.1h.1M253.4 40.8h.1M253.4 40.6h.1M253.4 41.7h.1M253.4 41.4h.1M253.4 47h.1M253.4 46.8h.1M253.4 42h.1M253.4 47.6h.1M253.4 47.3h.1M253.4 48.2h.1M253.4 47.9h.1"/>
<path d="M253.5 41h.1M253.5 40.7h.1M253.5 41.5h.1M253.5 41.2h.1M253.5 46.9h.1M253.5 41.8h.1M253.5 47.5h.1M253.5 47.2h.1M253.5 48h.1M253.5 47.8h.1M253.6 41.1h.1M253.6 40.8h.1"/>
<path d="M253.6 40.6h.1M253.6 41.7h.1M253.6 41.4h.1M253.6 47h.1M253.6 46.8h.1M253.6 42h.1M253.6 47.6h.1M253.6 47.3h.1M253.6 48.2h.1M253.6 47.9h.1M253.6 41h.1M253.6 40.7h.1"/>
<path d="M253.6 41.5h.1M253.6 41.2h.1M253.6 46.9h.1M253.6 41.8h.1M253.6 47.5h.1M253.6 47.2h.1M253.6 48h.1M253.6 47.8h.1M253.7 41.1h.1M253.7 40.8h.1M253.7 40.6h.1M253.7 41.7h.1"/>
<path d="M253.7 41.4h.1M253.7 47h.1M253.7 46.8h.1M253.7 42h.1M253.7 47.6h.1M253.7 47.3h.1M253.7 48.2h.1M253.7 47.9h.1M253.8 41h.1M253.8 40.7h.1M253.8 41.5h.1M253.8 41.2h.1"/>
<path d="M253.8 46.9h.1M253.8 41.8h.1M253.8 47.5h.1M253.8 47.2h.1M253.8 48h.1M253.8 47.8h.1M253.8 41.1h.1M253.8 40.8h.1M253.8 40.6h.1M253.8 41.7h.1M253.8 41.4h.1M253.8 47h.1"/>
<path d="M253.8 46.8h.1M253.8 42h.1M253.8 47.6h.1M253.8 47.3h.1M253.8 48.2h.1M253.8 47.9h.1M253.9 41h.1M253.9 40.7h.1M253.9 41.5h.1M253.9 41.2h.1M253.9 46.9h.1M253.9 41.8h.1"/>
<path d="M253.9 47.5h.1M253.9 47.2h.1M253.9 48h.1M253.9 47.8h.1M254 41.1h.1M254 40.8h.1M254 40.6h.1M254 41.7h.1M254 41.4h.1M254 47h.1M254 46.8h.1M254 42h.1"/>
<path d="M254 47.6h.1M254 47.3h.1M254 48.2h.1M254 47.9h.1M254 41h.1M254 40.7h.1M254 41.5h.1M254 41.2h.1M254 46.9h.1M254 41.8h.1M254 47.5h.1M254 47.2h.1"/>
<path d="M254 48h.1M254 47.8h.1M254.1 41.1h.1M254.1 40.8h.1M254.1 40.6h.1M254.1 41.7h.1M254.1 41.4h.1M254.1 47h.1M254.1 46.8h.1M254.1 42h.1M254.1 47.6h.1M254.1 47.3h.1"/>
<path d="M254.1 48.2h.1M254.1 47.9h.1M254.2 41h.1M254.2 40.7h.1M254.2 41.5h.1M254.2 41.2h.1M254.2 46.9h.1M254.2 41.8h.1M254.2 47.5h.1M254.2 47.2h.1M254.2 48h.1M254.2 47.8h.1"/>
<path d="M254.3 41.1h.1M254.3 40.8h.1M254.3 40.6h.1M254.3 41.7h.1M254.3 41.4h.1M254.3 47h.1M254.3 46.8h.1M254.3 42h.1M254.3 47.6h.1M254.3 47.3h.1M254.3 48.2h.1M254.3 47.9h.1"/>
<path d="M254.3 41h.1M254.3 40.7h.1M254.3 41.5h.1M254.3 41.2h.1M254.3 46.9h.1M254.3 41.8h.1M254.3 47.5h.1M254.3 47.2h.1M254.3 48h.1M254.3 47.8h.1M254.4 41.1h.1M254.4 40.8h.1"/>
<path d="M254.4 40.6h.1M254.4 41.7h.1M254.4 41.4h.1M254.4 47h.1M254.4 46.8h.1M254.4 42h.1M254.4 47.6h.1M254.4 47.3h.1M254.4 48.2h.1M254.4 47.9h.1M254.5 41h.1M254.5 40.7h.1"/>
<path d="M254.5 41.5h.1M254.5 41.2h.1M254.5 46.9h.1M254.5 41.8h.1M254.5 47.5h.1M254.5 47.2h.1M254.5 48h.1M254.5 47.8h.1M254.6 41.1h.1M254.6 40.8h.1M254.6 40.6h.1M254.6 41.7h.1"/>
<path d="M254.6 41.4h.1M254.6 47h.1M254.6 46.8h.1M254.6 42h.1M254.6 47.6h.1M254.6 47.3h.1M254.6 48.2h.1M254.6 47.9h.1M254.6 41h.1M254.6 40.7h.1M254.6 41.5h.1M254.6 41.2h.1"/>
<path d="M254.6 46.9h.1M254.6 41.8h.1M254.6 47.5h.1M254.6 47.2h.1M254.6 48h.1M254.6 47.8h.1M254.7 41.1h.1M254.7 40.8h.1M254.7 40.6h.1M254.7 41.7h.1M254.7 41.4h.1M254.7 47h.1"/>
<path d="M254.7 46.8h.1M254.7 42h.1M254.7 47.6h.1M254.7 47.3h.1M254.7 48.2h.1M254.7 47.9h.1M254.8 41h.1M254.8 40.7h.1M254.8 41.5h.1M254.8 41.2h.1M254.8 46.9h.1M254.8 41.8h.1"/>
<path d="M254.8 47.5h.1M254.8 47.2h.1M254.8 48h.1M254.8 47.8h.1M254.8 41.1h.1M254.8 40.8h.1M254.8 40.6h.1M254.8 41.7h.1M254.8 41.4h.1M254.8 47h.1M254.8 46.8h.1M254.8 42h.1"/>
<path d="M254.8 47.6h.1M254.8 47.3h.1M254.8 48.2h.1M254.8 47.9h.1M254.9 41h.1M254.9 40.7h.1M254.9 41.5h.1M254.9 41.2h.1M254.9 46.9h.1M254.9 41.8h.1M254.9 47.5h.1M254.9 47.2h.1"/>
<path d="M254.9 48h.1M254.9 47.8h.1M255 41.1h.1M255 40.8h.1M255 40.6h.1M255 41.7h.1M255 41.4h.1M255 47h.1M255 46.8h.1M255 42h.1M255 47.6h.1M255 47.3h.1"/>
<path d="M255 48.2h.1M255 47.9h.1M255.1 41h.1M255.1 40.7h.1M255.1 41.5h.1M255.1 41.2h.1M255.1 46.9h.1M255.1 41.8h.1M255.1 47.5h.1M255.1 47.2h.1M255.1 48h.1M255.1 47.8h.1"/>
<path d="M255.1 40.8h.1M255.1 40.6h.1M255.1 41.7h.1M255.1 41.4h.1M255.1 41.1h.1M255.1 47h.1M255.1 46.8h.1M255.1 42h.1M255.1 47.6h.1M255.1 47.3h.1M255.1 48.2h.1M255.1 47.9h.1"/>
<path d="M255.2 41h.1M255.2 40.7h.1M255.2 41.5h.1M255.2 41.2h.1M255.2 46.9h.1M255.2 41.8h.1M255.2 47.5h.1M255.2 47.2h.1M255.2 48h.1M255.2 47.8h.1M255.3 40.8h.1M255.3 40.6h.1"/>
<path d="M255.3 41.7h.1M255.3 41.4h.1M255.3 41.1h.1M255.3 47h.1M255.3 46.8h.1M255.3 42h.1M255.3 47.6h.1M255.3 47.3h.1M255.3 48.2h.1M255.3 47.9h.1M255.3 41h.1M255.3 40.7h.1"/>
<path d="M255.3 41.5h.1M255.3 41.2h.1M255.3 46.9h.1M255.3 41.8h.1M255.3 47.5h.1M255.3 47.2h.1M255.3 48h.1M255.3 47.8h.1M255.4 40.8h.1M255.4 40.6h.1M255.4 41.7h.1M255.4 41.4h.1"/>
<path d="M255.4 41.1h.1M255.4 47h.1M255.4 46.8h.1M255.4 42h.1M255.4 47.6h.1M255.4 47.3h.1M255.4 48.2h.1M255.4 47.9h.1M255.5 41h.1M255.5 40.7h.1M255.5 41.5h.1M255.5 41.2h.1"/>
<path d="M255.5 46.9h.1M255.5 41.8h.1M255.5 47.5h.1M255.5 47.2h.1M255.5 48h.1M255.5 47.8h.1M255.5 40.8h.1M255.5 40.6h.1M255.5 41.7h.1M255.5 41.4h.1M255.5 41.1h.1M255.5 46.8h.1"/>
<path d="M255.5 42h.1M255.5 47.6h.1M255.5 47.3h.1M255.5 47h.1M255.5 48.2h.1M255.5 47.9h.1M255.6 41h.1M255.6 40.7h.1M255.6 41.5h.1M255.6 41.2h.1M255.6 46.9h.1M255.6 41.8h.1"/>
<path d="M255.6 47.5h.1M255.6 47.2h.1M255.6 48h.1M255.6 47.8h.1M255.7 40.8h.1M255.7 40.6h.1M255.7 41.7h.1M255.7 41.4h.1M255.7 41.1h.1M255.7 46.8h.1M255.7 42h.1M255.7 47.6h.1"/>
<path d="M255.7 47.3h.1M255.7 47h.1M255.7 48.2h.1M255.7 47.9h.1M255.7 41h.1M255.7 40.7h.1M255.7 41.5h.1M255.7 41.2h.1M255.7 46.9h.1M255.7 41.8h.1M255.7 47.5h.1M255.7 47.2h.1"/>
<path d="M255.7 48h.1M255.7 47.8h.1M255.8 40.8h.1M255.8 40.6h.1M255.8 41.7h.1M255.8 41.4h.1M255.8 41.1h.1M255.8 46.8h.1M255.8 42h.1M255.8 47.6h.1M255.8 47.3h.1M255.8 47h.1"/>
<path d="M255.8 48.2h.1M255.8 47.9h.1M255.9 41h.1M255.9 40.7h.1M255.9 41.5h.1M255.9 41.2h.1M255.9 46.9h.1M255.9 41.8h.1M255.9 47.5h.1M255.9 47.2h.1M255.9 48h.1M255.9 47.8h.1"/>
<path d="M255.9 40.8h.1M255.9 40.6h.1M255.9 41.7h.1M255.9 41.4h.1M255.9 41.1h.1M255.9 46.8h.1M255.9 42h.1M255.9 47.6h.1M255.9 47.3h.1M255.9 47h.1M255.9 48.2h.1M255.9 47.9h.1"/>
<path d="M256 41h.1M256 40.7h.1M256 41.5h.1M256 41.2h.1M256 46.9h.1M256 41.8h.1M256 47.5h.1M256 47.2h.1M256 48h.1M256 47.8h.1M256.1 40.8h.1M256.1 40.6h.1"/>
<path d="M256.1 41.7h.1M256.1 41.4h.1M256.1 41.1h.1M256.1 46.8h.1M256.1 42h.1M256.1 47.6h.1M256.1 47.3h.1M256.1 47h.1M256.1 48.2h.1M256.1 47.9h.1M256.2 41h.1M256.2 40.7h.1"/>
<path d="M256.2 41.5h.1M256.2 41.2h.1M256.2 46.9h.1M256.2 41.8h.1M256.2 47.5h.1M256.2 47.2h.1M256.2 48h.1M256.2 47.8h.1M256.2 40.8h.1M256.2 40.6h.1M256.2 41.7h.1M256.2 41.4h.1"/>
<path d="M256.2 41.1h.1M256.2 46.8h.1M256.2 42h.1M256.2 47.6h.1M256.2 47.3h.1M256.2 47h.1M256.2 48.2h.1M256.2 47.9h.1M256.3 41h.1M256.3 40.7h.1M256.3 41.5h.1M256.3 41.2h.1"/>
<path d="M256.3 46.9h.1M256.3 41.8h.1M256.3 47.5h.1M256.3 47.2h.1M256.3 48h.1M256.3 47.8h.1M256.4 40.8h.1M256.4 40.6h.1M256.4 41.7h.1M256.4 41.4h.1M256.4 41.1h.1M256.4 46.8h.1"/>
<path d="M256.4 42h.1M256.4 47.6h.1M256.4 47.3h.1M256.4 47h.1M256.4 48.2h.1M256.4 47.9h.1M256.5 41h.1M256.5 40.7h.1M256.5 41.5h.1M256.5 41.2h.1M256.5 46.9h.1M256.5 41.8h.1"/>
<path d="M256.5 47.5h.1M256.5 47.2h.1M256.5 48h.1M256.5 47.8h.1M256.5 40.8h.1M256.5 40.6h.1M256.5 41.7h.1M256.5 41.4h.1M256.5 41.1h.1M256.5 46.8h.1M256.5 42h.1M256.5 47.6h.1"/>
<path d="M256.5 47.3h.1M256.5 47h.1M256.5 48.2h.1M256.5 47.9h.1M256.6 41h.1M256.6 40.7h.1M256.6 41.5h.1M256.6 41.2h.1M256.6 46.9h.1M256.6 41.8h.1M256.6 47.5h.1M256.6 47.2h.1"/>
<path d="M256.6 48h.1M256.6 47.8h.1M256.7 40.8h.1M256.7 40.6h.1M256.7 41.7h.1M256.7 41.4h.1M256.7 41.1h.1M256.7 46.8h.1M256.7 42h.1M256.7 47.6h.1M256.7 47.3h.1M256.7 47h.1"/>
<path d="M256.7 48.2h.1M256.7 47.9h.1M256.8 41h.1M256.8 40.7h.1M256.8 41.5h.1M256.8 41.2h.1M256.8 46.9h.1M256.8 41.8h.1M256.8 47.5h.1M256.8 47.2h.1M256.8 48h.1M256.8 47.8h.1"/>
<path d="M256.8 40.8h.1M256.8 40.6h.1M256.8 41.7h.1M256.8 41.4h.1M256.8 41.1h.1M256.8 46.8h.1M256.8 42h.1M256.8 47.6h.1M256.8 47.3h.1M256.8 47h.1M256.8 48.2h.1M256.8 47.9h.1"/>
<path d="M256.9 41h.1M256.9 40.7h.1M256.9 41.5h.1M256.9 41.2h.1M256.9 46.9h.1M256.9 41.8h.1M256.9 47.5h.1M256.9 47.2h.1M256.9 48h.1M256.9 47.8h.1M257 40.8h.1M257 40.6h.1"/>
<path d="M257 41.7h.1M257 41.4h.1M257 41.1h.1M257 46.8h.1M257 42h.1M257 47.6h.1M257 47.3h.1M257 47h.1M257 48.2h.1M257 47.9h.1M257 41h.1M257 40.7h.1"/>
<path d="M257 41.5h.1M257 41.2h.1M257 46.9h.1M257 41.8h.1M257 47.5h.1M257 47.2h.1M257 48h.1M257 47.8h.1M257.1 40.8h.1M257.1 40.6h.1M257.1 41.7h.1M257.1 41.4h.1"/>
<path d="M257.1 41.1h.1M257.1 46.8h.1M257.1 42h.1M257.1 47.6h.1M257.1 47.3h.1M257.1 47h.1M257.1 48.2h.1M257.1 47.9h.1M257.2 41h.1M257.2 40.7h.1M257.2 41.5h.1M257.2 41.2h.1"/>
<path d="M257.2 46.9h.1M257.2 41.8h.1M257.2 47.5h.1M257.2 47.2h.1M257.2 48h.1M257.2 47.8h.1M257.2 40.8h.1M257.2 40.6h.1M257.2 41.7h.1M257.2 41.4h.1M257.2 41.1h.1M257.2 46.8h.1"/>
<path d="M257.2 42h.1M257.2 47.6h.1M257.2 47.3h.1M257.2 47h.1M257.2 48.2h.1M257.2 47.9h.1M257.3 41h.1M257.3 40.7h.1M257.3 41.5h.1M257.3 41.2h.1M257.3 46.9h.1M257.3 41.8h.1"/>
<path d="M257.3 47.5h.1M257.3 47.2h.1M257.3 48h.1M257.3 47.8h.1M257.4 40.8h.1M257.4 40.6h.1M257.4 41.7h.1M257.4 41.4h.1M257.4 41.1h.1M257.4 46.8h.1M257.4 42h.1M257.4 47.6h.1"/>
<path d="M257.4 47.3h.1M257.4 47h.1M257.4 48.2h.1M257.4 47.9h.1M257.4 41h.1M257.4 40.7h.1M257.4 41.5h.1M257.4 41.2h.1M257.4 46.9h.1M257.4 41.8h.1M257.4 47.5h.1M257.4 47.2h.1"/>
<path d="M257.4 48h.1M257.4 47.8h.1M257.5 40.8h.1M257.5 40.6h.1M257.5 41.7h.1M257.5 41.4h.1M257.5 41.1h.1M257.5 46.8h.1M257.5 42h.1M257.5 47.6h.1M257.5 47.3h.1M257.5 47h.1"/>
<path d="M257.5 48.2h.1M257.5 47.9h.1M257.6 41h.1M257.6 40.7h.1M257.6 41.5h.1M257.6 41.2h.1M257.6 46.9h.1M257.6 41.8h.1M257.6 47.5h.1M257.6 47.2h.1M257.6 48h.1M257.6 47.8h.1"/>
<path d="M257.6 40.8h.1M257.6 40.6h.1M257.6 41.7h.1M257.6 41.4h.1M257.6 41.1h.1M257.6 46.8h.1M257.6 42h.1M257.6 47.6h.1M257.6 47.3h.1M257.6 47h.1M257.6 48.2h.1M257.6 47.9h.1"/>
<path d="M257.7 41h.1M257.7 40.7h.1M257.7 41.5h.1M257.7 41.2h.1M257.7 46.9h.1M257.7 41.8h.1M257.7 47.5h.1M257.7 47.2h.1M257.7 48h.1M257.7 47.8h.1M257.8 40.8h.1M257.8 40.6h.1"/>
<path d="M257.8 41.7h.1M257.8 41.4h.1M257.8 41.1h.1M257.8 46.8h.1M257.8 42h.1M257.8 47.6h.1M257.8 47.3h.1M257.8 47h.1M257.8 48.2h.1M257.8 47.9h.1M257.9 41h.1M257.9 40.7h.1"/>
<path d="M257.9 41.5h.1M257.9 41.2h.1M257.9 46.9h.1M257.9 41.8h.1M257.9 47.5h.1M257.9 47.2h.1M257.9 48h.1M257.9 47.8h.1M257.9 40.8h.1M257.9 40.6h.1M257.9 41.7h.1M257.9 41.4h.1"/>
<path d="M257.9 41.1h.1M257.9 46.8h.1M257.9 42h.1M257.9 47.6h.1M257.9 47.3h.1M257.9 47h.1M257.9 48.2h.1M257.9 47.9h.1M258 41h.1M258 40.7h.1M258 41.5h.1M258 41.2h.1"/>
<path d="M258 46.9h.1M258 41.8h.1M258 47.5h.1M258 47.2h.1M258 48h.1M258 47.8h.1M258.1 40.8h.1M258.1 40.6h.1M258.1 41.7h.1M258.1 41.4h.1M258.1 41.1h.1M258.1 46.8h.1"/>
<path d="M258.1 42h.1M258.1 47.6h.1M258.1 47.3h.1M258.1 47h.1M258.1 48.2h.1M258.1 47.9h.1M258.1 41h.1M258.1 40.7h.1M258.1 41.5h.1M258.1 41.2h.1M258.1 46.9h.1M258.1 41.8h.1"/>
<path d="M258.1 47.5h.1M258.1 47.2h.1M258.1 48h.1M258.1 47.8h.1M258.2 40.8h.1M258.2 40.6h.1M258.2 41.7h.1M258.2 41.4h.1M258.2 41.1h.1M258.2 46.8h.1M258.2 42h.1M258.2 47.6h.1"/>
<path d="M258.2 47.3h.1M258.2 47h.1M258.2 48.2h.1M258.2 47.9h.1M258.3 41h.1M258.3 40.7h.1M258.3 41.5h.1M258.3 41.2h.1M258.3 46.9h.1M258.3 41.8h.1M258.3 47.5h.1M258.3 47.2h.1"/>
<path d="M258.3 48h.1M258.3 47.8h.1M258.4 40.8h.1M258.4 40.6h.1M258.4 41.7h.1M258.4 41.4h.1M258.4 41.1h.1M258.4 46.8h.1M258.4 42h.1M258.4 47.6h.1M258.4 47.3h.1M258.4 47h.1"/>
<path d="M258.4 48.2h.1M258.4 47.9h.1M258.4 41h.1M258.4 40.7h.1M258.4 41.5h.1M258.4 41.2h.1M258.4 46.9h.1M258.4 41.8h.1M258.4 47.5h.1M258.4 47.2h.1M258.4 48h.1M258.4 47.8h.1"/>
<path d="M258.5 40.8h.1M258.5 40.6h.1M258.5 41.7h.1M258.5 41.4h.1M258.5 41.1h.1M258.5 46.8h.1M258.5 42h.1M258.5 47.6h.1M258.5 47.3h.1M258.5 47h.1M258.5 48.2h.1M258.5 47.9h.1"/>
<path d="M258.6 41h.1M258.6 40.7h.1M258.6 41.5h.1M258.6 41.2h.1M258.6 46.9h.1M258.6 41.8h.1M258.6 47.5h.1M258.6 47.2h.1M258.6 48h.1M258.6 47.8h.1M258.7 40.8h.1M258.7 40.6h.1"/>
<path d="M258.7 41.7h.1M258.7 41.4h.1M258.7 41.1h.1M258.7 46.8h.1M258.7 42h.1M258.7 47.6h.1M258.7 47.3h.1M258.7 47h.1M258.7 48.2h.1M258.7 47.9h.1M258.7 41h.1M258.7 40.7h.1"/>
<path d="M258.7 41.5h.1M258.7 41.2h.1M258.7 46.9h.1M258.7 41.8h.1M258.7 47.5h.1M258.7 47.2h.1M258.7 48h.1M258.7 47.8h.1M258.8 40.8h.1M258.8 40.6h.1M258.8 41.7h.1M258.8 41.4h.1"/>
<path d="M258.8 41.1h.1M258.8 46.8h.1M258.8 42h.1M258.8 47.6h.1M258.8 47.3h.1M258.8 47h.1M258.8 48.2h.1M258.8 47.9h.1"/>
</g>
<text font-size="4.3" x="180.6" y="175.3">Name : Khatri Mohd Zeeshan</text>
<text font-size="3.9" x="180.6" y="206.1">Title: DRAWING AN ASSEMBLY DRAWING</text>
<g font-size="3.4">
<text x="184.8" y="167.4">A. R KALSEKAR POLYTECHNIC, PANVEL</text>
<text x="180.7" y="181.4">Roll No: 19</text>
<text x="208.4" y="181.5">Class: MK4k</text>
<text x="236.2" y="181.4">AY: 2025-26</text>
<text x="180.7" y="187.6">Program: MK</text>
<text x="236.6" y="187">Sign:</text>
<text x="180.8" y="193.7">Course: CMD</text>
<text x="180.7" y="199.8">Practical No: 8</text>
<text x="235.9" y="199.8">Date: 12-01-26</text>
</g>
<g font-size="2.1">
<text x="184.8" y="29.1">30</text>
<text x="42.4" y="31.6">30</text>
<text x="48.6" y="34.7">15</text>
<text x="181.9" y="31.3">8</text>
<text x="68.8" y="37.5" transform="rotate(15 68.8 37.5)">4 holes, Ø12,5</text>
<text x="150.7" y="39.4" transform="rotate(-43 150.7 39.4)">4 HOLES, Ø25</text>
<text x="217.6" y="39.3" transform="rotate(-90 217.6 39.3)">0</text>
<text x="231.8" y="37.5" transform="rotate(41 231.8 37.5)">Ø15</text>
<text x="215.8" y="46.8" transform="rotate(-90 215.8 46.8)">10</text>
<text x="99.7" y="50.5">8</text>
<text x="151.7" y="50.1">8</text>
<text x="230.5" y="48.6">21.10</text>
<text x="237.2" y="49.4">Ø25</text>
<text x="245.2" y="52.6">50</text>
<text x="253.7" y="49.5">26</text>
<text x="169.8" y="57.3" transform="rotate(-90 169.8 57.3)">18</text>
<text x="214.2" y="54.8">8</text>
<text x="22.8" y="61.1" transform="rotate(-90 22.8 61.1)">Ø132</text>
<text x="25" y="61.1" transform="rotate(-90 25 61.1)">Ø120</text>
<text x="27.2" y="63" transform="rotate(-90 27.2 63)">PC Ø 90</text>
<text x="29.8" y="60.5" transform="rotate(-90 29.8 60.5)">Ø55</text>
<text x="196.8" y="60.8" transform="rotate(-90 196.8 60.8)">Ø55</text>
<text x="200.5" y="61.2" transform="rotate(-90 200.5 61.2)">Ø90</text>
<text x="203.3" y="61.4" transform="rotate(-90 203.3 61.4)">Ø120</text>
<text x="206.8" y="61.4" transform="rotate(-90 206.8 61.4)">Ø132</text>
<text x="212.6" y="63.6" transform="rotate(-90 212.6 63.6)">26</text>
<text x="198.8" y="68.7">2</text>
<text x="220.6" y="68.4">30</text>
<text x="242.5" y="69.6">2 x 45</text>
<text x="61.6" y="72.3" transform="rotate(-90 61.6 72.3)">18</text>
<text x="69.6" y="74.6" transform="rotate(-35 69.6 74.6)">Ø30</text>
<text x="23.8" y="79.4">2 X 45°</text>
<text x="40.9" y="79.4">40</text>
<text x="64.2" y="78.4" transform="rotate(-90 64.2 78.4)">AT THICK END</text>
<text x="159.9" y="78.5" transform="rotate(54 159.9 78.5)">Ø55</text>
<text x="186.4" y="83.7">40</text>
<text x="232.6" y="86.7">48</text>
<text x="244.9" y="87.3">8</text>
<text x="248.8" y="84.7" transform="rotate(-90 248.8 84.7)">7</text>
<text x="38" y="94.1" transform="rotate(-90 38 94.1)">Ø24</text>
<text x="42" y="95.6">3</text>
<text x="222.6" y="91.5" transform="rotate(-90 222.6 91.5)">7</text>
<text x="31.7" y="105" transform="rotate(-90 31.7 105)">Ø12,5</text>
<text x="39.8" y="107.2">55</text>
<text x="34.5" y="118.1">20</text>
<text x="44.3" y="118">26</text>
<text x="57" y="119.3">8</text>
<text x="28.4" y="125.7" transform="rotate(-90 28.4 125.7)">M12</text>
<text x="46" y="126" transform="rotate(-90 46 126)">Ø15</text>
</g>
<g font-size="1.7">
<text x="22.5" y="32.1">TAPER 1:100</text>
<text x="24.6" y="34.1">1</text>
<text x="124.4" y="35.3">2</text>
<text x="162.3" y="33.5">TAPER 1:100</text>
<text x="228.6" y="33.2">7</text>
<text x="248.8" y="36">5</text>
<text x="99.6" y="36">A</text>
<text x="135.6" y="36.5">B</text>
<text x="211.4" y="56.7">3</text>
<text x="219.4" y="78.5">4</text>
<text x="241.8" y="78.7">TAPER 1:100</text>
<text x="29" y="86.5">8</text>
<text x="58.2" y="107.1">6</text>
</g>
</svg>
